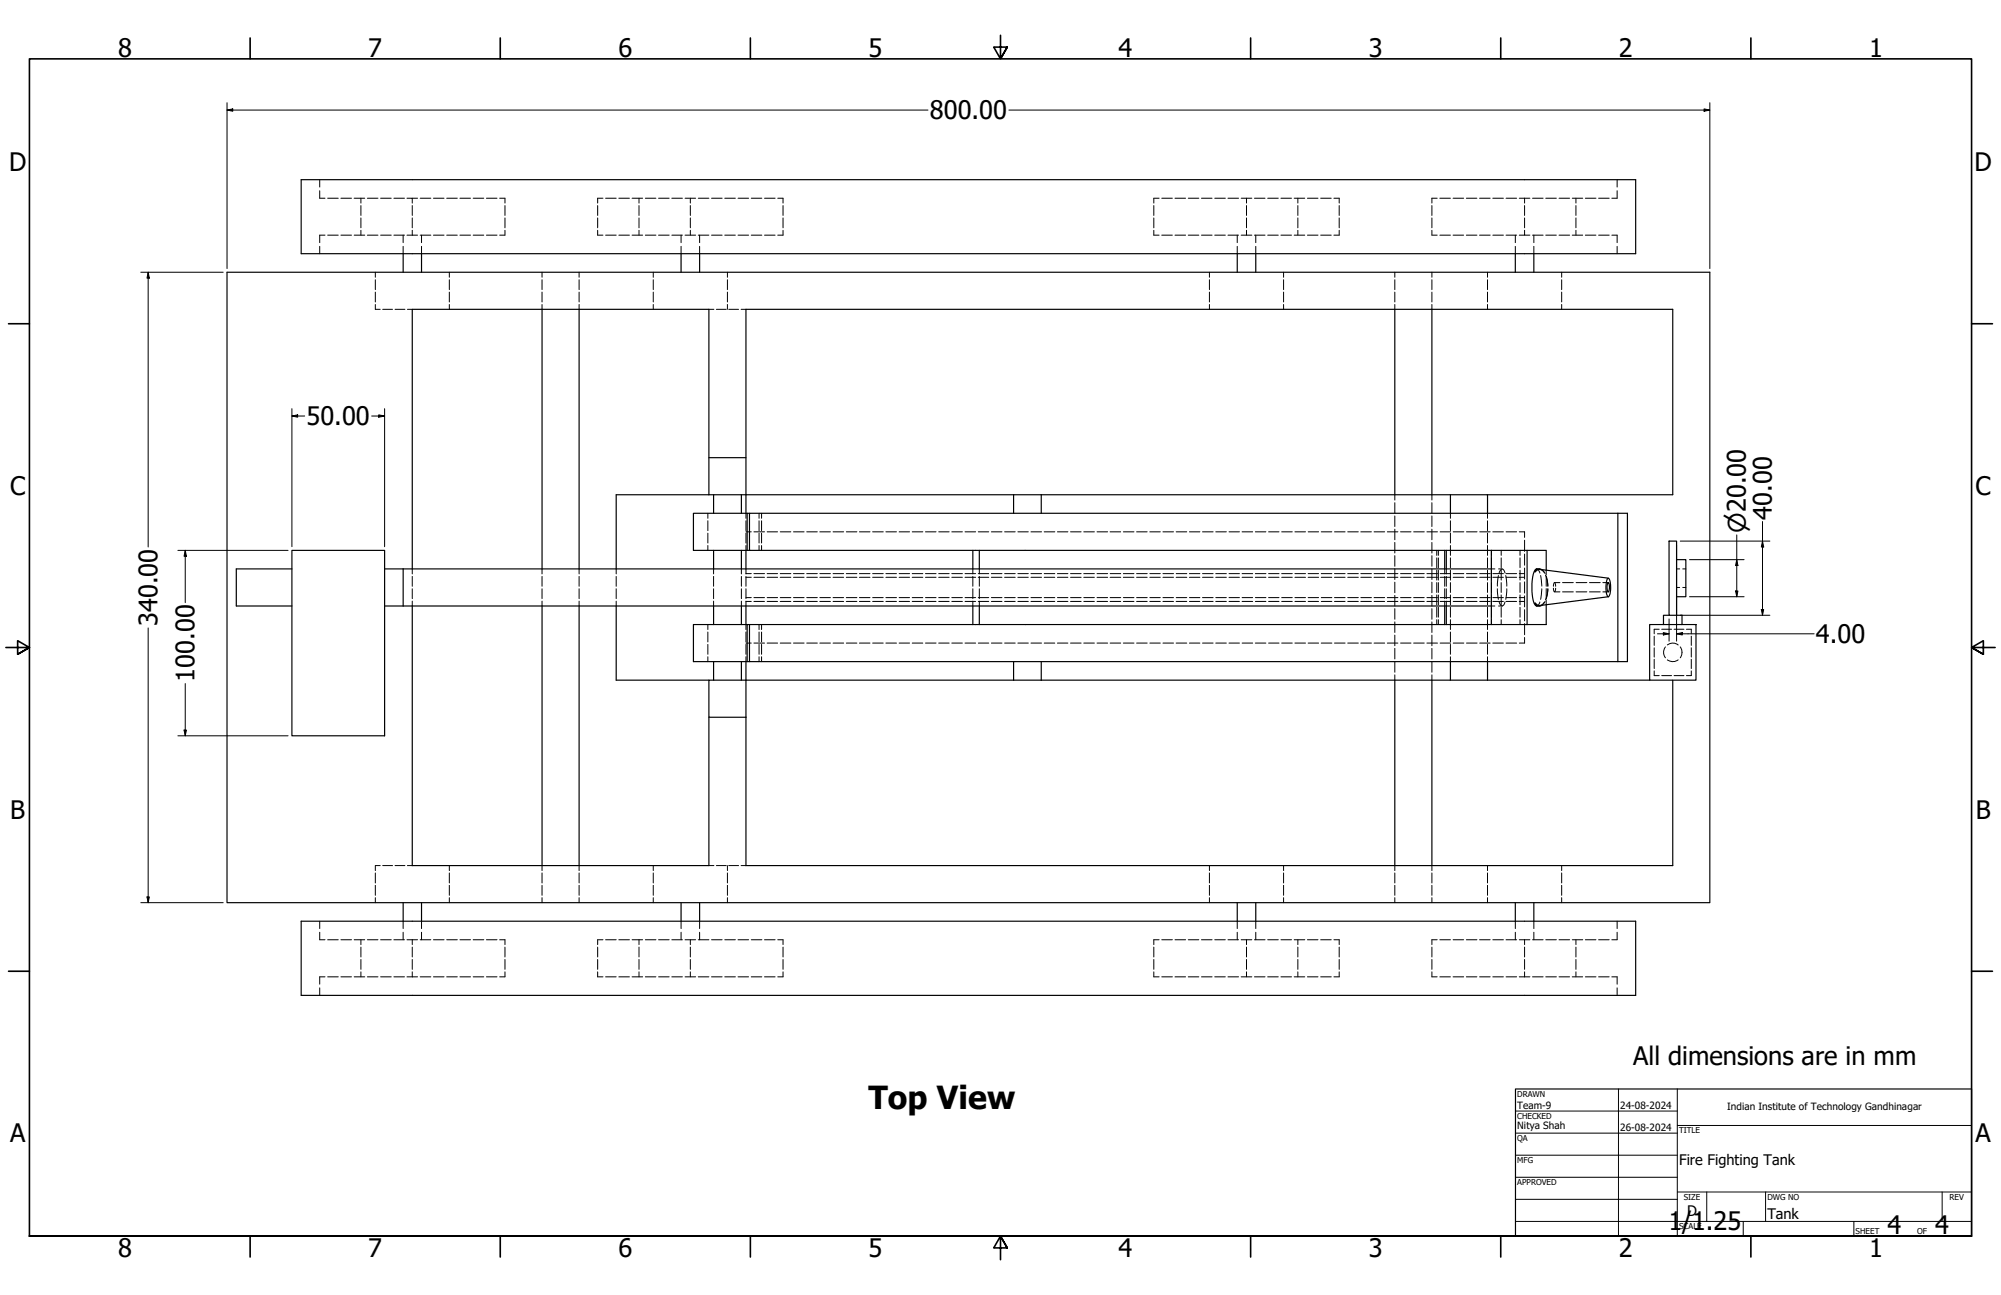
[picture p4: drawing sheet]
<svg xmlns="http://www.w3.org/2000/svg" width="864mm" height="559mm" viewBox="0 0 864 559" stroke-linecap="round" stroke-linejoin="round" font-family="sans-serif">
<!-- layer: Hidden (ANSI) -->
<g fill="none" stroke="#000" stroke-width=".43">
<path d="M138 77.5v3.2M697.9 77.5v3.2M138 82.3v3.2h2.3M141.4 85.5h4.6M147.1 85.5h4.6M152.8 85.5h4.6M155.8 85.5v2.1M155.8 88.7v4.3M155.8 94v4.3M155.8 99.4v2.1M158.6 85.5h4.5M164.3 85.5h4.5"/>
<path d="M170 85.5h4.6M175.6 85.5h2.3v2.1M177.9 88.7v4.3M177.9 94v4.3M177.9 99.4v2.1M177.9 85.5h2.3M181.4 85.5h4.5M187.1 85.5h4.5M192.8 85.5h4.6M198.5 85.5h4.6M204.2 85.5h4.6M209.9 85.5h4.6"/>
<path d="M215.6 85.5h2.3v2.1M217.9 99.4v2.1h-2.3M217.9 88.7v4.3M217.9 94v4.3M257.9 99.4v2.1h2.3M257.9 88.7v4.3M257.9 94v4.3M260.2 85.5h-2.3v2.1M261.4 85.5h4.5M267.1 85.5h4.6M272.8 85.5h4.6M275.8 85.5v2.1"/>
<path d="M275.8 88.7v4.3M275.8 94v4.3M275.8 99.4v2.1M278.5 85.5h4.6M284.2 85.5h4.6M289.9 85.5h4.6M295.7 85.5h4.5M297.9 85.5v2.1M297.9 88.7v4.3M297.9 94v4.3M297.9 99.4v2.1M301.4 85.5h4.5"/>
<path d="M307.1 85.5h4.6M312.8 85.5h4.6M318.5 85.5h4.6M324.2 85.5h4.6M329.9 85.5h4.6M335.7 85.5h2.2v2.1M337.9 99.4v2.1h-2.2M337.9 88.7v4.3M337.9 94v4.3M498 99.4v2.1h2.3M498 88.7v4.3M498 94v4.3"/>
<path d="M500.3 85.5h-2.3v2.1M501.4 85.5h4.6M507.1 85.5h4.6M512.8 85.5h4.6M518.5 85.5h4.6M524.3 85.5h4.5M530 85.5h4.5M535.7 85.5h4.6M538 85.5v2.1M538 88.7v4.3M538 94v4.3M538 99.4v2.1"/>
<path d="M541.4 85.5h4.6M547.1 85.5h4.6M552.8 85.5h4.6M558.5 85.5h4.6M560.1 85.5v2.1M560.1 88.7v4.3M560.1 94v4.3M560.1 99.4v2.1M564.3 85.5h4.5M570 85.5h4.5M575.7 85.5h2.3v2.1M578 99.4v2.1h-2.3"/>
<path d="M578 88.7v4.3M578 94v4.3M618 88.7v4.3M618 94v4.3M618 99.4v2.1h2.3M620.3 85.5h-2.3v2.1M621.4 85.5h4.6M627.1 85.5h4.6M632.8 85.5h4.6M638.6 85.5h4.5M644.3 85.5h4.5M650 85.5h4.6"/>
<path d="M655.7 85.5h4.6M658 99.4v2.1h2.3M658 85.5v2.1M658 88.7v4.3M658 94v4.3M661.4 85.5h4.6M667.1 85.5h4.6M672.8 85.5h4.6M678.6 85.5h4.5M680.1 85.5v2.1M680.1 88.7v4.3M680.1 94v4.3"/>
<path d="M680.1 99.4v2.1M684.2 85.5h4.6M689.9 85.5h4.6M697.9 82.3v3.2h-2.3M138 106.3v3.2M140.3 101.5h-2.3v3.2M141.4 101.5h4.6M147.1 101.5h4.6M152.8 101.5h4.6M158.6 101.5h4.5M162 117.5v2.1M164.3 101.5h4.5"/>
<path d="M170 101.5h4.6M174 101.5v3.2M174 106.3v3.2M175.6 101.5h4.6M181.4 101.5h4.5M181.9 101.5v3.2M181.9 106.3v3.2M187.1 101.5h4.5M192.8 101.5h4.6M193.9 117.5v2.1M198.5 101.5h4.6M204.2 101.5h4.6"/>
<path d="M209.9 101.5h4.6M233.9 117.5v2.1M249.9 117.5v2.1M261.4 101.5h4.5M267.1 101.5h4.6M272.8 101.5h4.6M278.5 101.5h4.6M281.9 117.5v2.1M284.2 101.5h4.6M289.9 101.5h4.6M293.9 101.5v3.2M293.9 106.3v3.2"/>
<path d="M295.7 101.5h4.5M301.4 101.5h4.5M301.9 101.5v3.2M301.9 106.3v3.2M307.1 101.5h4.6M312.8 101.5h4.6M313.9 117.5v2.1M318.5 101.5h4.6M324.2 101.5h4.6M329.9 101.5h4.6M501.4 101.5h4.6M507.1 101.5h4.6"/>
<path d="M512.8 101.5h4.6M518.5 101.5h4.6M522 117.5v2.1M524.3 101.5h4.5M530 101.5h4.5M534 101.5v3.2M534 106.3v3.2M535.7 101.5h4.6M541.4 101.5h4.6M542 101.5v3.2M542 106.3v3.2M547.1 101.5h4.6"/>
<path d="M552.8 101.5h4.6M554 117.5v2.1M558.5 101.5h4.6M564.3 101.5h4.5M570 101.5h4.5M602 117.5v2.1M618 117.5v2.1M621.4 101.5h4.6M627.1 101.5h4.6M632.8 101.5h4.6M638.6 101.5h4.5M642 117.5v2.1"/>
<path d="M644.3 101.5h4.5M650 101.5h4.6M654 101.5v3.2M654 106.3v3.2M655.7 101.5h2.3M661.4 101.5h4.6M662 101.5v3.2M662 106.3v3.2M667.1 101.5h4.6M672.8 101.5h4.6M674 117.5v2.1M678.6 101.5h4.5"/>
<path d="M684.2 101.5h4.6M689.9 101.5h4.6M695.6 101.5h2.3v3.2M697.9 106.3v3.2M162 131.4v2.1h2.1M162 120.7v4.3M162 126v4.3M165.2 133.5h4.2M170.5 133.5h4.3M175.8 133.5h2.1M193.9 120.7v4.3M193.9 126v4.3"/>
<path d="M193.9 131.4v2.1M233.9 120.7v4.3M233.9 126v4.3M233.9 131.4v2.1M249.9 120.7v4.3M249.9 126v4.3M249.9 131.4v2.1M281.9 120.7v4.3M281.9 126v4.3M281.9 131.4v2.1M305.9 133.5h2.2M309.2 133.5h4.2"/>
<path d="M313.9 120.7v4.3M313.9 126v4.3M313.9 131.4v2.1M314.5 133.5h4.3M319.8 133.5h2.1M522 120.7v4.3M522 126v4.3M522 131.4v2.1M554 120.7v4.3M554 126v4.3M554 131.4v2.1M602 120.7v4.3"/>
<path d="M602 126v4.3M602 131.4v2.1M618 120.7v4.3M618 126v4.3M618 131.4v2.1M642 120.7v4.3M642 126v4.3M642 131.4v2.1M674 120.7v4.3M674 126v4.3M674 131.4v2.1M602 213.5v2.3"/>
<path d="M602 216.9v4.6M618 213.5v2.3M618 216.9v4.6M305.5 221.5v2.1M305.5 224.7v4.3M305.5 230.1v4.2M305.5 235.4v2.1M321.9 221.5v2.1M321.9 224.7v4.3M321.9 230.1v4.2M321.9 235.4v2.1M321.9 229.5h2.3"/>
<path d="M325.4 229.5h4.5M327.6 221.5v2.1M327.6 224.7v4.3M327.6 230.1v4.2M327.6 235.4v2.1M328.7 221.5v2.1M328.7 224.7v4.3M328.7 230.1v4.2M328.7 235.4v2.1M331.1 229.5h4.5M336.7 229.5h4.6M342.5 229.5h4.5"/>
<path d="M348.2 229.5h4.5M353.8 229.5h4.6M359.5 229.5h4.6M365.3 229.5h4.5M370.9 229.5h4.6M376.6 229.5h4.6M382.3 229.5h4.6M388 229.5h4.6M393.7 229.5h4.6M399.4 229.5h4.6M405.1 229.5h4.5M410.8 229.5h4.6"/>
<path d="M416.5 229.5h4.6M422.2 229.5h4.5M427.9 229.5h4.5M433.6 229.5h4.5M439.3 229.5h4.5M444.9 229.5h4.6M450.7 229.5h4.5M456.4 229.5h4.5M462 229.5h4.6M467.7 229.5h4.6M473.5 229.5h4.5M479.1 229.5h4.6"/>
<path d="M484.8 229.5h4.6M490.5 229.5h4.6M496.3 229.5h4.5M501.9 229.5h4.6M507.6 229.5h4.6M513.3 229.5h4.5M519 229.5h4.6M524.7 229.5h4.6M530.4 229.5h4.5M536.1 229.5h4.5M541.8 229.5h4.6M547.5 229.5h4.5"/>
<path d="M553.1 229.5h4.6M558.9 229.5h4.5M564.6 229.5h4.5M570.2 229.5h4.6M575.9 229.5h4.6M581.7 229.5h4.5M587.3 229.5h4.6M593 229.5h4.6M598.7 229.5h4.6M602 222.6v4.6M602 228.3v4.6M602 234.1v4.5"/>
<path d="M602 239.8v4.5M604.5 229.5h4.5M610.1 229.5h4.6M615.8 229.5h4.6M618 222.6v4.6M618 228.3v4.6M618 234.1v4.5M618 239.8v4.5M620.1 237.5v2.1M620.8 237.5v2.1M621.5 229.5h4.5M626 221.5v2.1"/>
<path d="M626 224.7v4.3M626 230.1v4.2M626 235.4v4.2M627.2 229.5h4.6M632.9 229.5h4.6M638.6 229.5h4.5M642 221.5v2.1M642 224.7v4.3M642 230.1v4.2M642 235.4v4.2M643.7 237.5v2.1M644.3 229.5h4.5"/>
<path d="M647.9 237.5v2.1M650 229.5h4.6M655.7 229.5h2.3v2.4M656 237.5v2.1M658 233.1v4.8M658 239.1v4.8M177.9 245.5v2.1M177.9 248.7v4.3M177.9 254.1v4.2M177.9 259.4v2.1M233.9 245.5v2.1M233.9 248.7v4.3"/>
<path d="M233.9 254.1v4.2M233.9 259.4v2.1M249.9 245.5v2.1M249.9 248.7v4.3M249.9 254.1v4.2M249.9 259.4v2.1M265.9 245.5v2.1M265.9 248.7v4.3M265.9 254.1v4.2M265.9 259.4v2.1M308 245.5v2.1M308 248.7v4.3"/>
<path d="M308 254.1v4.2M308 259.4v2.1M320 245.5v2.1M320 248.7v4.3M320 254.1v4.2M320 259.4v2.1M321.9 245.5v2.1M321.9 248.7v4.3M321.9 254.1v4.2M321.9 259.4v2.1M321.9 259.5h2.3M321.9 247.5h2.3"/>
<path d="M325.4 259.5h4.5M325.4 247.5h4.5M331.1 259.5h4.5M331.1 247.5h4.5M336.7 259.5h4.6M336.7 247.5h4.6M342.5 259.5h4.5M342.5 247.5h4.5M348.2 259.5h4.5M348.2 247.5h4.5M353.8 259.5h4.6M353.8 247.5h4.6"/>
<path d="M359.5 259.5h4.6M359.5 247.5h4.6M365.3 259.5h4.5M365.3 247.5h4.5M370.9 259.5h4.6M370.9 247.5h4.6M376.6 259.5h4.6M376.6 247.5h4.6M382.3 259.5h4.6M382.3 247.5h4.6M388 259.5h4.6M388 247.5h4.6"/>
<path d="M393.7 259.5h4.6M393.7 247.5h4.6M399.4 259.5h4.6M399.4 247.5h4.6M405.1 259.5h4.5M405.1 247.5h4.5M410.8 259.5h4.6M410.8 247.5h4.6M416.5 259.5h4.6M416.5 247.5h4.6M419.9 245.5v2.1M419.9 248.7v4.3"/>
<path d="M419.9 254.1v4.2M419.9 259.4v2.1M422.2 259.5h4.5M422.2 247.5h4.5M422.7 245.5v2.1M422.7 248.7v4.3M422.7 254.1v4.2M422.7 259.4v2.1M427.9 259.5h4.5M427.9 247.5h4.5M433.6 259.5h4.5M433.6 247.5h4.5"/>
<path d="M439.3 259.5h4.5M439.3 247.5h4.5M444.9 259.5h4.6M444.9 247.5h4.6M450.7 259.5h4.5M450.7 247.5h4.5M456.4 259.5h4.5M456.4 247.5h4.5M462 259.5h4.6M462 247.5h4.6M467.7 259.5h4.6M467.7 247.5h4.6"/>
<path d="M473.5 259.5h4.5M473.5 247.5h4.5M479.1 259.5h4.6M479.1 247.5h4.6M484.8 259.5h4.6M484.8 247.5h4.6M490.5 259.5h4.6M490.5 247.5h4.6M496.3 259.5h4.5M496.3 247.5h4.5M501.9 259.5h4.6M501.9 247.5h4.6"/>
<path d="M507.6 259.5h4.6M507.6 247.5h4.6M513.3 259.5h4.5M513.3 247.5h4.5M519 259.5h4.6M519 247.5h4.6M524.7 259.5h4.6M524.7 247.5h4.6M530.4 259.5h4.5M530.4 247.5h4.5M536.1 259.5h4.5M536.1 247.5h4.5"/>
<path d="M541.8 259.5h4.6M541.8 247.5h4.6M547.5 259.5h4.5M547.5 247.5h4.5M553.1 259.5h4.6M553.1 247.5h4.6M558.9 259.5h4.5M558.9 247.5h4.5M564.6 259.5h4.5M564.6 247.5h4.5M570.2 259.5h4.6M570.2 247.5h4.6"/>
<path d="M575.9 259.5h4.6M575.9 247.5h4.6M581.7 259.5h4.5M581.7 247.5h4.5M587.3 259.5h4.6M587.3 247.5h4.6M593 259.5h4.6M593 247.5h4.6M598.7 259.5h4.6M598.7 247.5h4.6M602 245.5v4.6M602 251.2v4.6"/>
<path d="M602 256.9v4.6M604.5 259.5h4.5M604.5 247.5h4.5M610.1 259.5h4.6M610.1 247.5h4.6M615.8 259.5h4.6M615.8 247.5h4.6M618 245.5v4.6M618 251.2v4.6M618 256.9v4.6M620.1 240.7v4.3M620.1 246.1v4.2"/>
<path d="M620.1 251.4v4.3M620.1 256.7v4.3M620.8 240.7v4.3M620.8 246.1v4.2M620.8 251.4v4.3M620.8 256.7v4.3M621.5 259.5h4.5M621.5 247.5h4.5M623.5 245.5v2.1M623.5 248.7v4.3M623.5 254.1v4.2M623.5 259.4v2.1"/>
<path d="M624.2 245.5v2.1M624.2 248.7v4.3M624.2 254.1v4.2M624.2 259.4v2.1M626 240.7v4.3M626 246.1v4.2M626 251.4v4.3M626 256.7v4.3M627.2 259.5h4.6M627.2 247.5h4.6M632.9 259.5h4.6M632.9 247.5h4.6"/>
<path d="M638.6 259.5h4.5M638.6 247.5h4.5M642 240.7v4.3M642 246.1v4.2M642 251.4v4.3M642 256.7v4.3M643.6 245.5h1.6M643.7 240.7v4.3M643.7 246.1v4.2M643.7 251.4v4.3M643.7 256.7v4.3M644.3 259.5h4.5"/>
<path d="M644.3 247.5h4.5M646.2 254.1l.5 4.5M646.7 248.3l-.5 4.6M646.7 245.5h1.6M647 247.3l.5-1.2 .8-.6 .8 .6 .4 1.2M647 259.7l.5 1.2 .8 .6M647.9 240.7v4.3M647.9 246.1v4.2M647.9 251.4v4.3M647.9 256.7v4.3M649.5 259.7a1.9 1.9 0 0 1-1.2 1.8M649.9 248.3l.4 4.6"/>
<path d="M650 259.5h4.6M650 247.5h4.6M650.3 254.1l-.4 4.5M655.7 259.5h2.3M655.7 247.5h2.3M656 240.7v4.3M656 246.1v4.2M656 251.4v4.3M656 256.7v4.3M658 245.1v4.8M658 251.1v4.8M658 257.1v4.8"/>
<path d="M663.3 245.5l.8 .6 .5 1.2M664.6 245.7l1.3 .7 .6 .7M664.6 259.8l-.5 1.1-.8 .6M664.9 248.3l.5 4.6M665.4 245.8l1.4 1.7M665.4 254.1l-.5 4.5M666.5 259.9l-1.2 1.2-.7 .2M666.8 259.5l-1.4 1.7M667 248.2l.8 2.4 .2 2.3M667.3 248.5l.8 4.4M667.3 246.1v1.9M667.3 249v4"/>
<path d="M667.3 254v4M667.3 259v2M668 254.1l-.2 2.3-.8 2.4M668.1 254.1l-.8 4.4M670.4 253.8l.5 1.6 .5-1.6M670.9 251.4l.5 1.6M670.9 251.4l-.5 1.6M670.9 255.4h2.3M670.9 251.4h2.3M674.4 255.4h4.6M674.4 251.4h4.6M680.2 255.4h4.6"/>
<path d="M680.2 251.4h4.6M686 255.4h4.6M686 251.4h4.6M691.8 255.4h2.3M691.8 251.4h2.3M723.6 245.5h1.3M723.6 253.5h1.3M726.2 245.5h1.4M726.2 253.5h1.4M305.5 269.5v2.2M305.5 272.7v4.3M305.5 278.1v4.2"/>
<path d="M321.9 269.5v2.2M321.9 272.7v4.3M321.9 278.1v4.2M321.9 277.5h2.3M325.4 277.5h4.5M327.6 269.5v2.2M327.6 272.7v4.3M327.6 278.1v4.2M328.7 269.5v2.2M328.7 272.7v4.3M328.7 278.1v4.2M331.1 277.5h4.5"/>
<path d="M336.7 277.5h4.6M342.5 277.5h4.5M348.2 277.5h4.5M353.8 277.5h4.6M359.5 277.5h4.6M365.3 277.5h4.5M370.9 277.5h4.6M376.6 277.5h4.6M382.3 277.5h4.6M388 277.5h4.6M393.7 277.5h4.6M399.4 277.5h4.6"/>
<path d="M405.1 277.5h4.5M410.8 277.5h4.6M416.5 277.5h4.6M422.2 277.5h4.5M427.9 277.5h4.5M433.6 277.5h4.5M439.3 277.5h4.5M444.9 277.5h4.6M450.7 277.5h4.5M456.4 277.5h4.5M462 277.5h4.6M467.7 277.5h4.6"/>
<path d="M473.5 277.5h4.5M479.1 277.5h4.6M484.8 277.5h4.6M490.5 277.5h4.6M496.3 277.5h4.5M501.9 277.5h4.6M507.6 277.5h4.6M513.3 277.5h4.5M519 277.5h4.6M524.7 277.5h4.6M530.4 277.5h4.5M536.1 277.5h4.5"/>
<path d="M541.8 277.5h4.6M547.5 277.5h4.5M553.1 277.5h4.6M558.9 277.5h4.5M564.6 277.5h4.5M570.2 277.5h4.6M575.9 277.5h4.6M581.7 277.5h4.5M587.3 277.5h4.6M593 277.5h4.6M598.7 277.5h4.6M602 262.6v4.6"/>
<path d="M602 268.4v4.5M602 274.1v4.5M602 279.8v4.6M604.5 277.5h4.5M610.1 277.5h4.6M615.8 277.5h4.6M618 262.6v4.6M618 268.4v4.5M618 274.1v4.5M618 279.8v4.6M620.1 262.1v4.2M620.1 267.4v2.1"/>
<path d="M620.8 262.1v4.2M620.8 267.4v2.1M621.5 277.5h4.5M626 262.1v4.2M626 267.4v4.3M626 272.7v4.3M626 278.1v4.2M627.2 277.5h4.6M632.9 277.5h4.6M638.6 277.5h4.5M642 262.1v4.2M642 267.4v4.3"/>
<path d="M642 272.7v4.3M642 278.1v4.2M643.6 261.5h1.6M643.7 262.1v4.2M643.7 267.4v2.1M644.3 277.5h4.5M646.7 261.5h1.6M647.9 262.1v4.2M647.9 267.4v2.1M650 277.5h4.6M656 262.1v4.2M656 267.4v2.1"/>
<path d="M658 263.1v4.8M658 269.1v4.8M658 275.1v2.4h-2.3M713.9 274.5v4M713.9 279.5v4M716.1 271.5h-2.2v2M717.2 271.5h4.2M718.8 279.1a3.9 3.9 0 0 0 0 4.7M719.6 278.3a3.8 3.8 0 0 1 4.7 0M722.5 271.5h4.3M725.2 279.1a4 4 0 0 1 0 4.7M727.8 271.5h2.1v2"/>
<path d="M729.9 274.5v4M729.9 279.5v4M305.5 283.4v2.1M321.9 283.4v2.1M327.6 283.4v2.1M328.7 283.4v2.1M602 285.5v4.6M602 291.2v2.3M618 285.5v4.6M618 291.2v2.3M626 283.4v2.1M642 283.4v2.1"/>
<path d="M713.9 284.5v4M713.9 289.5v2h2.2M717.2 291.5h4.2M719.6 284.7v.1a4 4 0 0 0 4.7-.1M722.5 291.5h4.3M729.9 284.5v4M729.9 289.5v2h-2.1M162 376.7v4.3M164.1 373.5h-2.1v2.2M165.2 373.5h4.2M170.5 373.5h4.3M175.8 373.5h2.1"/>
<path d="M193.9 373.5v2.2M193.9 376.7v4.3M233.9 373.5v2.2M233.9 376.7v4.3M249.9 373.5v2.2M249.9 376.7v4.3M281.9 373.5v2.2M281.9 376.7v4.3M305.9 373.5h2.2M309.2 373.5h4.2M313.9 373.5v2.2M313.9 376.7v4.3"/>
<path d="M314.5 373.5h4.3M319.8 373.5h2.1M522 373.5v2.2M522 376.7v4.3M554 373.5v2.2M554 376.7v4.3M602 373.5v2.2M602 376.7v4.3M618 373.5v2.2M618 376.7v4.3M642 373.5v2.2M642 376.7v4.3"/>
<path d="M674 373.5v2.2M674 376.7v4.3M138 397.5v3.2M162 382v4.3M162 387.3v2.2M174 397.5v3.2M181.9 397.5v3.2M193.9 382v4.3M193.9 387.3v2.2M233.9 382v4.3M233.9 387.3v2.2M249.9 382v4.3"/>
<path d="M249.9 387.3v2.2M281.9 382v4.3M281.9 387.3v2.2M293.9 397.5v3.2M301.9 397.5v3.2M313.9 382v4.3M313.9 387.3v2.2M522 382v4.3M522 387.3v2.2M534 397.5v3.2M542 397.5v3.2M554 382v4.3"/>
<path d="M554 387.3v2.2M602 382v4.3M602 387.3v2.2M618 382v4.3M618 387.3v2.2M642 382v4.3M642 387.3v2.2M654 397.5v3.2M662 397.5v3.2M674 382v4.3M674 387.3v2.2M697.9 397.5v3.2"/>
<path d="M138 402.3v3.2h2.3M141.4 405.5h4.6M147.1 405.5h4.6M152.8 405.5h4.6M155.8 405.5v2.1M155.8 408.7v4.2M155.8 414v4.3M155.8 419.4v2.1M158.6 405.5h4.5M164.3 405.5h4.5M170 405.5h4.6M174 402.3v3.2"/>
<path d="M175.6 405.5h4.6M177.9 405.5v2.1M177.9 408.7v4.2M177.9 414v4.3M177.9 419.4v2.1M181.4 405.5h4.5M181.9 402.3v3.2M187.1 405.5h4.5M192.8 405.5h4.6M198.5 405.5h4.6M204.2 405.5h4.6M209.9 405.5h4.6"/>
<path d="M215.6 405.5h2.3v2.1M217.9 408.7v4.2M217.9 414v4.3M217.9 419.4v2.1h-2.3M257.9 408.7v4.2M257.9 414v4.3M257.9 419.4v2.1h2.3M260.2 405.5h-2.3v2.1M261.4 405.5h4.5M267.1 405.5h4.6M272.8 405.5h4.6M275.8 405.5v2.1"/>
<path d="M275.8 408.7v4.2M275.8 414v4.3M275.8 419.4v2.1M278.5 405.5h4.6M284.2 405.5h4.6M289.9 405.5h4.6M293.9 402.3v3.2M295.7 405.5h4.5M297.9 405.5v2.1M297.9 408.7v4.2M297.9 414v4.3M297.9 419.4v2.1"/>
<path d="M301.4 405.5h4.5M301.9 402.3v3.2M307.1 405.5h4.6M312.8 405.5h4.6M318.5 405.5h4.6M324.2 405.5h4.6M329.9 405.5h4.6M335.7 405.5h2.2v2.1M337.9 408.7v4.2M337.9 414v4.3M337.9 419.4v2.1h-2.2M498 408.7v4.2"/>
<path d="M498 414v4.3M498 419.4v2.1h2.3M500.3 405.5h-2.3v2.1M501.4 405.5h4.6M507.1 405.5h4.6M512.8 405.5h4.6M518.5 405.5h4.6M524.3 405.5h4.5M530 405.5h4.5M534 402.3v3.2M535.7 405.5h4.6M538 405.5v2.1"/>
<path d="M538 408.7v4.2M538 414v4.3M538 419.4v2.1M541.4 405.5h4.6M542 402.3v3.2M547.1 405.5h4.6M552.8 405.5h4.6M558.5 405.5h4.6M560.1 405.5v2.1M560.1 408.7v4.2M560.1 414v4.3M560.1 419.4v2.1"/>
<path d="M564.3 405.5h4.5M570 405.5h4.5M575.7 405.5h2.3v2.1M578 408.7v4.2M578 414v4.3M578 419.4v2.1h-2.3M618 408.7v4.2M618 414v4.3M618 419.4v2.1h2.3M620.3 405.5h-2.3v2.1M621.4 405.5h4.6M627.1 405.5h4.6"/>
<path d="M632.8 405.5h4.6M638.6 405.5h4.5M644.3 405.5h4.5M650 405.5h4.6M654 402.3v3.2M655.7 405.5h4.6M658 405.5v2.1M658 408.7v4.2M658 414v4.3M658 419.4v2.1M661.4 405.5h4.6M662 402.3v3.2"/>
<path d="M667.1 405.5h4.6M672.8 405.5h4.6M678.6 405.5h4.5M680.1 405.5v2.1M680.1 408.7v4.2M680.1 414v4.3M680.1 419.4v2.1M684.2 405.5h4.6M689.9 405.5h4.6M697.9 402.3v3.2h-2.3M138 426.3v3.2M140.3 421.5h-2.3v3.2"/>
<path d="M141.4 421.5h4.6M147.1 421.5h4.6M152.8 421.5h4.6M158.6 421.5h4.5M164.3 421.5h4.5M170 421.5h4.6M175.6 421.5h4.6M181.4 421.5h4.5M187.1 421.5h4.5M192.8 421.5h4.6M198.5 421.5h4.6M204.2 421.5h4.6"/>
<path d="M209.9 421.5h4.6M261.4 421.5h4.5M267.1 421.5h4.6M272.8 421.5h4.6M278.5 421.5h4.6M284.2 421.5h4.6M289.9 421.5h4.6M295.7 421.5h4.5M301.4 421.5h4.5M307.1 421.5h4.6M312.8 421.5h4.6M318.5 421.5h4.6"/>
<path d="M324.2 421.5h4.6M329.9 421.5h4.6M501.4 421.5h4.6M507.1 421.5h4.6M512.8 421.5h4.6M518.5 421.5h4.6M524.3 421.5h4.5M530 421.5h4.5M535.7 421.5h4.6M541.4 421.5h4.6M547.1 421.5h4.6M552.8 421.5h4.6"/>
<path d="M558.5 421.5h4.6M564.3 421.5h4.5M570 421.5h4.5M621.4 421.5h4.6M627.1 421.5h4.6M632.8 421.5h4.6M638.6 421.5h4.5M644.3 421.5h4.5M650 421.5h4.6M655.7 421.5h4.6M661.4 421.5h4.6M667.1 421.5h4.6"/>
<path d="M672.8 421.5h4.6M678.6 421.5h4.5M684.2 421.5h4.6M689.9 421.5h4.6M695.6 421.5h2.3v3.2M697.9 426.3v3.2"/>
</g>
<!-- layer: Hidden Narrow (ANSI) -->
<g fill="none" stroke="#000" stroke-width=".43">
<path d="M321.9 257.9h2.3M321.9 249.1h2.3M325.4 257.9h4.5M325.4 249.1h4.5M331.1 257.9h4.5M331.1 249.1h4.5M336.7 257.9h4.6M336.7 249.1h4.6M342.5 257.9h4.5M342.5 249.1h4.5M348.2 257.9h4.5M348.2 249.1h4.5"/>
<path d="M353.8 257.9h4.6M353.8 249.1h4.6M359.5 257.9h4.6M359.5 249.1h4.6M365.3 257.9h4.5M365.3 249.1h4.5M370.9 257.9h4.6M370.9 249.1h4.6M376.6 257.9h4.6M376.6 249.1h4.6M382.3 257.9h4.6M382.3 249.1h4.6"/>
<path d="M388 257.9h4.6M388 249.1h4.6M393.7 257.9h4.6M393.7 249.1h4.6M399.4 257.9h4.6M399.4 249.1h4.6M405.1 257.9h4.5M405.1 249.1h4.5M410.8 257.9h4.6M410.8 249.1h4.6M416.5 257.9h4.6M416.5 249.1h4.6"/>
<path d="M422.2 257.9h4.5M422.2 249.1h4.5M427.9 257.9h4.5M427.9 249.1h4.5M433.6 257.9h4.5M433.6 249.1h4.5M439.3 257.9h4.5M439.3 249.1h4.5M444.9 257.9h4.6M444.9 249.1h4.6M450.7 257.9h4.5M450.7 249.1h4.5"/>
<path d="M456.4 257.9h4.5M456.4 249.1h4.5M462 257.9h4.6M462 249.1h4.6M467.7 257.9h4.6M467.7 249.1h4.6M473.5 257.9h4.5M473.5 249.1h4.5M479.1 257.9h4.6M479.1 249.1h4.6M484.8 257.9h4.6M484.8 249.1h4.6"/>
<path d="M490.5 257.9h4.6M490.5 249.1h4.6M496.3 257.9h4.5M496.3 249.1h4.5M501.9 257.9h4.6M501.9 249.1h4.6M507.6 257.9h4.6M507.6 249.1h4.6M513.3 257.9h4.5M513.3 249.1h4.5M519 257.9h4.6M519 249.1h4.6"/>
<path d="M524.7 257.9h4.6M524.7 249.1h4.6M530.4 257.9h4.5M530.4 249.1h4.5M536.1 257.9h4.5M536.1 249.1h4.5M541.8 257.9h4.6M541.8 249.1h4.6M547.5 257.9h4.5M547.5 249.1h4.5M553.1 257.9h4.6M553.1 249.1h4.6"/>
<path d="M558.9 257.9h4.5M558.9 249.1h4.5M564.6 257.9h4.5M564.6 249.1h4.5M570.2 257.9h4.6M570.2 249.1h4.6M575.9 257.9h4.6M575.9 249.1h4.6M581.7 257.9h4.5M581.7 249.1h4.5M587.3 257.9h4.6M587.3 249.1h4.6"/>
<path d="M593 257.9h4.6M593 249.1h4.6M598.7 257.9h4.6M598.7 249.1h4.6M604.5 257.9h4.5M604.5 249.1h4.5M610.1 257.9h4.6M610.1 249.1h4.6M615.8 257.9h4.6M615.8 249.1h4.6M621.5 257.9h4.5M621.5 249.1h4.5"/>
<path d="M627.2 257.9h4.6M627.2 249.1h4.6M632.9 257.9h4.6M632.9 249.1h4.6M638.6 257.9h4.5M638.6 249.1h4.5M644.3 257.9h4.5M644.3 249.1h4.5M650 257.9h4.6M650 249.1h4.6M655.7 257.9h2.3M655.7 249.1h2.3"/>
</g>
<!-- layer: Visible (ANSI) -->
<g fill="none" stroke="#000" stroke-width=".51">
<path d="M130 77.5h575.9v32h-575.9zM98 117.5h639.9v272h-639.9zM174 109.5v8M181.9 109.5v8M293.9 109.5v8M301.9 109.5v8M534 109.5v8M542 109.5v8M654 109.5v8M662 109.5v8M233.9 133.5v112M249.9 133.5v112"/>
<path d="M602 133.5v80M618 133.5v80M305.9 197.5h16M305.9 213.5v-80h-128v112M308 213.5v8M320 213.5v8M437.5 213.5v8M449.4 213.5v8M626 213.5h-360.1v32M642 213.5h79.9v-80h-400v88M126 237.5h40v80h-40zM308 237.5v8"/>
<path d="M320 237.5v8M321.9 237.5v8M322.5 221.5h-23.2v16h24.2M323.5 221.5h-1v16M419.9 237.5v8M422.7 237.5v8M623.5 237.5v8M624.2 237.5v8M626 221.5v-8h16v8M643.6 237.5h23.7v8.6M643.6 237.5v32h15.5M659.1 237.5v32h8.2v-8.5"/>
<path d="M698.2 221.5v64h-374.7v-16h320.1M698.2 221.5h-374.7v16h320.1M698.2 221.5h4.2v64h-4.2M720.3 233.5h3.3v32h-3.3zM126 245.5h-24v16h24M166 245.5h477.6M174 245.5v16M663.3 245.5h1.2M665.4 245.8a1.97 1.97 0 0 0-2.9 1M693.7 249.8l.5-.2a8.7 8.7 0 0 1-.1 7.9 9.1 9.1 0 0 1-.4-7.7zM693.9 251.5l.2-.1a4.2 4.2 0 0 1 0 4l-.6-2zM694.2 249.5l-29.6-3.8a2.28 2.28 0 0 0-2.1 1.1l.8-1.3a5.3 5.3 0 0 0-2 4.9 20.7 20.7 0 0 0 1.1 10.5l.9 .6-.8-1.3a2.28 2.28 0 0 0 2.1 1.1l29.6-3.8"/>
<path d="M723.6 241.5h4v16h-4M166 261.5h477.6M177.9 261.5v112h128v-64M233.9 261.5v112M249.9 261.5v112M265.9 261.5v32h40M308 261.5v8M320 261.5v8M321.9 261.5v8M322.5 269.5h-23.2v16h24.2M323.5 269.5h-1v16M419.9 261.5v8"/>
<path d="M422.7 261.5v8M623.5 261.5v8M624.2 261.5v8M662.5 260.2a2.17 2.17 0 0 0 2.9 1M663.3 261.5h1.2M712 269.5h20v24h-20zM720.3 265.5h-2.4v4M723.6 265.5h2.3v4M308 285.5v8M320 285.5v8M321.9 285.5v88h400v-80M437.5 285.5v8"/>
<path d="M449.4 285.5v8M602 293.5v80M618 293.5v80M626 293.5h-320.1v16h16M626 285.5v8h16M642 293.5h70M642 285.5v8M130 397.5h575.9v32h-575.9zM174 389.5v8M181.9 389.5v8M293.9 389.5v8M301.9 389.5v8"/>
<path d="M534 389.5v8M542 389.5v8M654 389.5v8M662 389.5v8"/>
</g>
<!-- layer: Border (ANSI) -->
<g fill="none" stroke="#000" stroke-width=".7">
<path d="M107.9 16.4v9M215.9 16.4v9M323.8 16.4v9M431.8 15.2v10.2l-2.9-5.1h5.8l-2.9 5.1 2.9-5.1M539.8 16.4v9M647.7 16.4v9M755.6 16.4v9M3.7 139.7h9M850.9 139.7h9M2.5 279.4h10.2l-5.1-2.9v5.8l5.1-2.9-5.1 2.9M861.1 279.4h-10.2l5.1-2.9v5.8l-5.1-2.9 5.1 2.9M3.7 419.1h9"/>
<path d="M850.9 419.1h9M12.7 533.4v-508h838.2v508h-838.2h838.2M107.9 533.4v9M215.9 533.4v9M323.8 533.4v9M434.7 538.5l-2.9-5.1 2.9 5.1h-5.8l2.9-5.1v10.2M539.8 533.4v9M647.7 533.4v9M755.6 533.4v9"/>
</g>
<!-- layer: Title (ANSI) -->
<g fill="none" stroke="#000" stroke-width=".43">
<path d="M654 479.4h69.9M698.5 469.9v63.5M723.9 469.9v63.5M654 488.9h69.9M654 498.5h69.9M723.9 485.6h127M654 508h69.9M654 517.5h69.9M723.9 514.3h127M736.6 514.3v12.7M762 514.3v12.7M838.2 514.3v12.7"/>
<path d="M654 527h196.9M752.3 527v6.4M800.1 527v6.4"/>
</g>
<path d="M654 469.9h196.9v63.5h-196.9z" fill="none" stroke="#000" stroke-width=".51"/>
<!-- layer: Dimension (ANSI) -->
<g fill="none" stroke="#000" stroke-width=".43">
<path d="M98 47.5l2.5-.5v1zM98 47.5h302.5M98 44.3v71.6M435.4 47.5h302.5M735.5 47l2.4 .5-2.4 .5zM737.9 44.3v71.6M60.8 117.5h35.5M63.9 117.5l.6 2.5h-1.1zM63.9 117.5v118.5M126 179.5l2.5-.5v1zM126 179.5h5.5M126 176.3v59.6"/>
<path d="M160.4 179.5h5.6M163.4 179l2.6 .5-2.6 .5zM166 176.3v59.6M76.8 237.5h47.5M79.9 237.5l.6 2.5h-1.1zM79.9 237.5v22.5M723.6 235.1v41.6M725.2 233.5h38.6M749.6 230.8v26.7M760.7 233.5l.5 2.5h-1zM760.7 225v40.5M729.2 257.5h23.5"/>
<path d="M729.2 241.5h23.5M749 255h1.1l-.5 2.5zM749.6 241.5l.5 2.5h-1.1zM63.9 271v118.5M715.3 273.5h5M717.9 273l2.4 .5-2.4 .5zM720.3 267.1v9.6M723.6 273.5l2.5-.5v1zM723.6 273.5h59.4M725.2 265.5h38.6M760.2 263h1l-.5 2.5zM79.9 295v22.5"/>
<path d="M76.8 317.5h47.5M79.4 315h1.1l-.6 2.5zM60.8 389.5h35.5M63.4 387h1.1l-.6 2.5z"/>
</g>
<g fill="#000">
<path d="M98 47.5l2.5-.5v1z" fill-rule="evenodd"/>
<path d="M735.5 47l2.4 .5-2.4 .5z" fill-rule="evenodd"/>
<path d="M63.9 117.5l.6 2.5h-1.1z" fill-rule="evenodd"/>
<path d="M126 179.5l2.5-.5v1z" fill-rule="evenodd"/>
<path d="M163.4 179l2.6 .5-2.6 .5z" fill-rule="evenodd"/>
<path d="M760.7 233.5l.5 2.5h-1z" fill-rule="evenodd"/>
<path d="M79.9 237.5l.6 2.5h-1.1z" fill-rule="evenodd"/>
<path d="M749 255h1.1l-.5 2.5z" fill-rule="evenodd"/>
<path d="M749.6 241.5l.5 2.5h-1.1z" fill-rule="evenodd"/>
<path d="M717.9 273l2.4 .5-2.4 .5z" fill-rule="evenodd"/>
<path d="M723.6 273.5l2.5-.5v1z" fill-rule="evenodd"/>
<path d="M760.2 263h1l-.5 2.5z" fill-rule="evenodd"/>
<path d="M79.4 315h1.1l-.6 2.5z" fill-rule="evenodd"/>
<path d="M63.4 387h1.1l-.6 2.5z" fill-rule="evenodd"/>
</g>
<text font-size="13.7" x="374.8" y="478.7">Top View</text>
<g font-size="11">
<text x="51" y="24.4">8</text>
<text x="158.9" y="24.4">7</text>
<text x="266.9" y="24.4">6</text>
<text x="374.8" y="24.4">5</text>
<text x="482.8" y="24.4">4</text>
<text x="590.7" y="24.4">3</text>
<text x="698.7" y="24.4">2</text>
<text x="806.6" y="24.4">1</text>
<text x="401.3" y="51.5">800.00</text>
<text x="3.9" y="73.9">D</text>
<text x="852.2" y="73.9">D</text>
<text x="132.3" y="183.5">50.00</text>
<text x="4.4" y="213.6">C</text>
<text x="852.6" y="213.6">C</text>
<text x="764.7" y="224.3" transform="rotate(-90 764.7 224.3)">40.00</text>
<text x="67.9" y="270.2" transform="rotate(-90 67.9 270.2)">340.00</text>
<text x="783.7" y="277.5">4.00</text>
<text x="83.9" y="294.2" transform="rotate(-90 83.9 294.2)">100.00</text>
<text x="4.4" y="353.3">B</text>
<text x="852.7" y="353.3">B</text>
<text x="704.8" y="459.4">All dimensions are in mm</text>
<text x="4.3" y="493">A</text>
<text x="852.6" y="493">A</text>
<text x="720" y="530.9">1</text>
<text x="726.1" y="530.9">/1.25</text>
<text x="814.6" y="532.6">4</text>
<text x="835.2" y="532.6">4</text>
<text x="51" y="542.4">8</text>
<text x="158.9" y="542.4">7</text>
<text x="266.9" y="542.4">6</text>
<text x="374.8" y="542.4">5</text>
<text x="482.8" y="542.4">4</text>
<text x="590.7" y="542.4">3</text>
<text x="698.7" y="542.4">2</text>
<text x="806.6" y="542.4">1</text>
</g>
<text font-size="10.4" x="753.4" y="230" transform="rotate(-90 753.4 230)">⌀20.00</text>
<g font-size="6.3">
<text x="724.7" y="502.8">Fire Fighting Tank</text>
<text x="728.1" y="524.9">D</text>
<text x="762.8" y="526.2">Tank</text>
</g>
<g font-size="4.3">
<text x="654.8" y="478.6">Team-9</text>
<text x="699.3" y="478.6">24-08-2024</text>
<text x="745.4" y="479">Indian Institute of Technology Gandhinagar</text>
<text x="654.8" y="487.3">Nitya Shah</text>
<text x="699.3" y="488.1">26-08-2024</text>
</g>
<g font-size="3.5">
<text x="654.8" y="473.2">DRAWN</text>
<text x="654.8" y="482.8">CHECKED</text>
<text x="724.7" y="488.9">TITLE</text>
<text x="654.8" y="492.3">QA</text>
<text x="654.8" y="501.8">MFG</text>
<text x="654.8" y="511.4">APPROVED</text>
<text x="726.7" y="517.7">SIZE</text>
<text x="762.8" y="517.7">DWG NO</text>
<text x="841.4" y="517.7">REV</text>
<text x="724.7" y="530.4">SCALE</text>
<text x="800.9" y="532.6">SHEET</text>
<text x="827.5" y="532.6">OF</text>
</g>
</svg>
